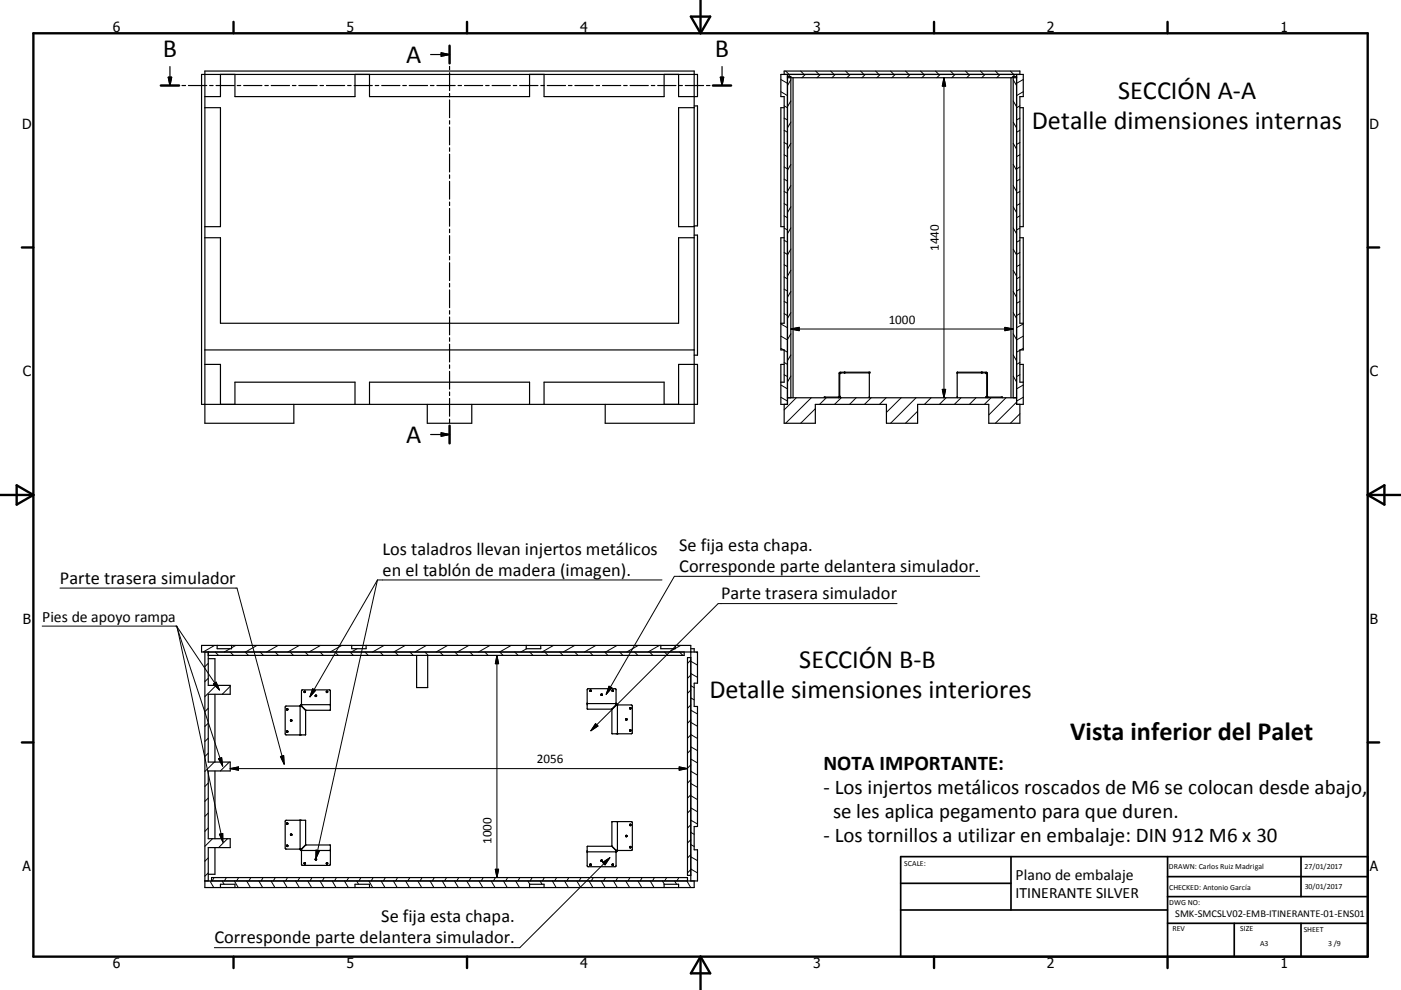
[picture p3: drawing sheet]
<svg xmlns="http://www.w3.org/2000/svg" width="420mm" height="297mm" viewBox="0 0 420 297" stroke-linecap="round" stroke-linejoin="round" font-family="sans-serif">
<g fill="none" stroke="#000" stroke-width=".36">
<path d="M51 20v5.7M129.1 16.4h5.7M132.3 15.9l2.5 .5-2.5 .5zM134.8 13.7v5.3M134.8 19.9v1.1M216.5 20v5.7M48.2 25.7h5.5M50.4 23.2h1.1l-.5 2.5zM54.6 25.7h1M56.5 25.7h5.5M61.4 32.3h4.7v35.7h-4.7M62.8 25.7h1.1"/>
<path d="M64.8 25.7h5.4M66.1 22.3v6.7h-4.7M70.4 22.3v6.7h36v-6.7M71.1 25.7h1.1M73.1 25.7h5.4M79.4 25.7h1M81.3 25.7h5.5M87.7 25.7h1M89.6 25.7h5.5M95.9 25.7h1.1M97.9 25.7h5.4M104.2 25.7h1.1"/>
<path d="M106.2 25.7h5.4M110.8 22.3v6.7h48v-6.7M112.5 25.7h1M114.4 25.7h5.5M120.8 25.7h1M122.7 25.7h5.5M129 25.7h1.1M131 25.7h5.5M134.8 21.8v5.4M134.8 28v1.1M134.8 30v5.3M134.8 36.2v1"/>
<path d="M134.8 38.1v5.4M137.3 25.7h1.1M139.3 25.7h5.4M145.6 25.7h1M147.5 25.7h5.5M153.9 25.7h1M155.8 25.7h5.5M162.1 25.7h1.1M163.1 22.3v6.7h36v-6.7M164.1 25.7h5.5M170.4 25.7h1.1M172.4 25.7h5.4"/>
<path d="M178.7 25.7h1M180.6 25.7h5.5M187 25.7h1M188.9 25.7h5.5M195.3 25.7h1M197.2 25.7h5.5M203.4 22.3v6.7h5.7v-6.7h-148.7v99h148.7v-12h-5.7v12M203.5 25.7h1.1M205.5 25.7h5.4M208.1 32.3h-4.7v35.7h4.7M208.1 31.8h1v36h-1M211.8 25.7h1"/>
<path d="M213.7 25.7h5.5M216 23.2h1l-.5 2.5zM235.1 22.3v-1h70.7v1M235.1 32.3h-1v35.7h1M236.1 22.3v99h-2v-12h1M236.1 23h1v96.3M236.1 23.3h68.7M237.8 23.3v96M303.1 23.3v96M304.8 22.3v99h2v-12h-1M304.8 23h-1v96.3M305.8 32.3h1v35.7h-1"/>
<path d="M134.8 44.3v1.1M134.8 46.3v5.3M134.8 52.5v1M134.8 54.4v5.3M61.4 71.3h4.7v25.7h137.3v-25.7h4.7M134.8 60.6v1.1M134.8 62.5v5.4M134.8 68.8v1M134.8 70.7v5.3M134.8 76.9v1.1M134.8 78.8v5.4M208.1 70.5h1v36.1h-1"/>
<path d="M235.1 71.3h-1v33.7h1v9.7h-1M305.8 71.3h1v33.7h-1v9.7h1M134.8 85v1.1M134.8 87v5.3M134.8 93.2v1M134.8 95.1v5.4M234.1 97h1v-68h-1v-6.7h72.7v6.7h-1v68h1M61.4 109.3h4.7v12M61.4 105h146.7M134.8 101.3v1.1M134.8 103.3v5.3M134.8 109.5v1"/>
<path d="M134.8 111.4v5.3M134.8 117.6v1.1M134.8 119.5v5.4M236.1 119.3h68.7M247.1 119.3v-.2l4.4-.1 .1-6.9 .4-.4h8.6v7.6M251.8 112.1v6.8M251.8 118.9l-.4 .4M251.8 118.9h.2v.4M252 111.9v.2h-.2M253.2 111.7v.2M260.6 111.9h-8.6l-.2 .2M287 119.3v-7.6h8.9l.2 7.3 4.4 .1v.2"/>
<path d="M287 111.9h8.6M294.4 111.7v.2M295.6 111.9v.2h.2M295.6 111.9l.2 .2M295.8 118.9h-.2v.4M295.8 112.1v6.8M295.8 118.9l.4 .4M70.4 121.3v-6.6h36v6.6M88.1 121.3v5.7h-26.7v-105.7h146.7v105.7h-26.7v-5.7M110.8 121.3v-6.6h48v6.6M128.1 121.3v5.7h13.3v-5.7M129.1 130.4h5.7"/>
<path d="M132.3 129.9l2.5 .5-2.5 .5zM134.8 125.8v1M134.8 127.7v5.3M163.1 121.3v-6.6h36v6.6M235.1 121.3v5.7h9.3v-5.7h21.4v5.7h9.3v-5.7h21.3v5.7h9.4v-5.7M61.4 195.6v70.7h146.7v-2M62.4 195.6v10h6.6v2.7h-6.6v20.3h6.6v2.7h-6.6v20.3h6.6v2.7h-6.6v10M62.4 197.6h2v8M65.1 193.6v1h4.3v-1M105.4 193.6v1h4.4v-1M124.9 196.6v9.7h3.3v-9.7M157.8 193.6v1h4.3v-1"/>
<path d="M198.1 193.6v1h4.4v-1M205.1 195.6v1h-142.7M207.1 194.6h1v1M207.1 197.3h-1v65.3h1M64.4 208.3v20.3M85.9 212.8l.2 .2M85.9 219.4h.4l-.2 .3M85.9 219.6l.2 .1M86 219.7h.1M86.1 212.6l-.2 .2M86.1 212.6l.2 .1M86.1 219.3l-.2 .3"/>
<path d="M86.3 212.7v.2M86.3 212.9l-.2 .1M87.1 216.2l.2 .2 .2-.2M87.1 216.2l.2-.3 .2 .3M87.2 216l-.1 .2M87.4 216l.1 .2M90 211.8h-4.2l-.3 .2v8.1l.2 .4 5.9-.1v-7.2l-1.2-1.3h-.4M90 211.8v8.7M90.4 211.6l-.2 .3M90.4 211.6h.1M90.5 207h8.4l.1 6-7.3 .1-1.3-1.3zM91.1 207.5l.2 .3"/>
<path d="M91.2 207.5l.1 .2M91.3 207.4l.3 .1-.3 .2M91.3 207.4l-.1 .1M91.3 207.4l-.2 .1M94.5 208.7l.2 .2M94.5 208.7l.2 .3M94.6 208.6l-.1 .1M94.6 208.6h.2M94.8 208.6h.1M94.9 208.6l-.1 .3M94.9 208.6l-.2 .4M97.8 207.7l.1 .1"/>
<path d="M97.9 207.7l.1 .1M97.9 207.4v.3M97.9 207.4h-.1M98 207.3l-.1 .1M98 207.3l.2 .2M98 207.3l.3 .2M98.2 207.7l-.2 .1M98.3 207.5l-.3 .3M99 213.1h-.1M99 211.4h-8.6l-.4 .4M176 211.1h8.7l.4 .4M176.1 206.7l8.4-.1 .2 .4-.1 4.5-1.3 1.3-7.2-.1z"/>
<path d="M176.9 207.1v.2M176.9 207.3l.1 .1M176.9 207.4h.3M177 207.4h.2M177.2 207l-.3 .1M177.2 207l.1 .2M177.3 207.2l-.1 .2M180.3 208.6h.1M180.6 208.3v.2M180.6 208.5l-.3 .1M180.6 208.3h-.4l.1 .3M183.4 212.7h.1"/>
<path d="M183.6 207.4h.2M183.8 207l-.3 .1 .1 .3M183.8 207l.1 .2M183.9 207.2l-.1 .2M184.6 211.3h.1M184.7 211.3l.2 .3M185.1 211.5h4.1l.4 .2v8.1l-.4 .3h-5.7M185.1 211.6h-.4l-1.2 1.2v7.3M185.1 211.5v8.6M188.8 212.4l.2 .3M189 219l-.2 .3M189 219l.2 .2"/>
<path d="M189 212.3l-.2 .1M189 212.3l.1 .1M189 212.3l.2 .1M189 218.9l.2 .3M189 218.9l-.2 .4M189.1 212.4l.1 .1M189.2 212.5l-.2 .2M189.2 219.2l-.4 .1M64.4 231.3v20.3M183.5 220.1h.1M64.4 254.3v8h-2M85.9 247.1l.2 .2 .2-.1"/>
<path d="M85.9 253.8l.2 .2M85.9 247.1l.2 .2M85.9 253.7v.1M86.1 253.6l.1 .3-.3-.1M86.1 253.6l-.2 .2M86.1 246.9l-.2 .2M86.1 246.9l.2 .1M86.1 253.5l-.1 .1M86.3 247v.2M87.1 250.4l.2 .2 .2-.2M87.3 250.2l-.2 .2M87.3 250.2l.2 .2"/>
<path d="M90 246.1v8.6M90 254.7l.4 .5h8.6M90.2 254.7l.2 .2M90.4 254.9h.1M90.4 254.7l1.3-1.2h7.3v5.9l-.3 .2h-8.1l-.2-.3zM91.1 259l.2 .2M91.2 259l.1 .2M91.4 258.8l-.2 .2M91.4 258.8l.2 .1M91.4 258.8l-.3 .2M91.6 258.9l-.3 .3M91.6 246.1h-5.8l-.3 .3v8.1l.3 .2h4.2"/>
<path d="M91.6 246.1v.1M91.6 253.4l-1.2 1.3h-.4M91.6 246.2v7.2M91.6 253.4h.1M94.6 258l.1-.4 .2 .2-.1 .2M94.6 258h.2M97.8 259l.1 .2M97.9 258.9l-.1 .1M97.9 258.9h.1M98 258.8l-.1 .1M98 258.8l.3 .2M98 258.8l-.2 .2"/>
<path d="M98 258.8l.2 .1M98.2 259l-.2 .2M98.3 259l-.4 .2M176.9 259.3v.2M176.9 259.5l.3 .1M177.2 259.2l-.3 .1M177.2 259.2l.1 .2M177.3 259.4l-.1 .2M180.2 258.1l.1 .3 .3-.1M180.2 258.1h.4M180.3 258l-.1 .1M180.5 258l.1 .1"/>
<path d="M180.6 258.1v.2M183.4 253.9h-7.3v6l8.4 .1 .2-.3-.1-4.5M183.4 253.9h.1M183.4 253.9l1.2 1.3M183.5 246.6l5.7-.1 .4 .2v8.1l-.2 .3h-4.7l-1.2-1.2zM183.8 259.2l-.3 .2 .3 .2M183.8 259.2l.1 .2M183.9 259.4l-.1 .2M184.6 255.4h.1M184.9 255.1v.1M184.9 255.2l-.2 .2M185.1 246.5l-.1 9-9 .1"/>
<path d="M188.8 247.5l.2 .2M188.9 247.7h.1M189 253.9l-.2 .4 .4-.1M189 254l-.2 .2M189 254h.1M189 253.9l.2 .3M189.1 254.1l.1 .1M189.2 247.5l-.2 .2M189.2 247.5l-.2-.2-.2 .3M61.4 264.3h147.7v-9.4h-1v-6.9h1v-36.1h-1v-6.9h1v-9.4h-148.7v-2h146.7v70.7M63.4 264.3v-1h142.7v1M66.1 266.3v-1h4.3v1"/>
<path d="M106.4 266.3v-1h4.4v1M158.8 266.3v-1h4.3v1M199.1 266.3v-1h4.3v1"/>
<circle cx="187.8" cy="215.8" r=".2"/>
<circle cx="187.8" cy="250.8" r=".21"/>
</g>
<g fill="#000">
<circle cx="260.6" cy="111.7" r=".18"/>
<circle cx="260.6" cy="111.9" r=".18"/>
</g>
<g fill="none" stroke="#000" stroke-width=".71">
<path d="M10 10h400v277h-400zM70 6.6v3.4M134.8 13.7v5.3M140 6.6v3.4M207.1 5h5.8l-2.9 5zM210 0v10M280 6.6v3.4M350 6.6v3.4M48.2 25.7h5.5M213.7 25.7h5.5M6.6 74.2h3.4M410 74.2h3.5"/>
<path d="M134.8 127.7v5.3M0 148.5h10M5 145.6l5 2.9-5 2.9zM410 148.5h10.1M410 148.5l5.1-2.9v5.8zM6.6 222.7h3.4M410 222.7h3.5M70 287v3.4M140 287v3.4M210 287v10M210 287l2.9 5h-5.8zM280 287v3.4"/>
<path d="M350 287v3.4"/>
</g>
<path d="M270 257h140v30h-140zM303.1 257v16M350 257v30M390.1 257v12M270 265h33.1M270 273h80M350 277h60M350 269h60M350 263h60M370 277v10M390.1 277v10" fill="none" stroke="#000" stroke-width=".51"/>
<path d="M132.3 15.9l2.5 .5-2.5 .5zM50.4 23.2h1.1l-.5 2.5zM216 23.2h1l-.5 2.5zM132.3 129.9l2.5 .5-2.5 .5z" fill="#000" stroke="#000" stroke-width=".36"/>
<g fill="none" stroke="#000" stroke-width=".3">
<path d="M234.1 27.5l2 1.2M234.1 23.9l2 1.1M235.1 39.1l1 .6M235.1 35.4l1 .6M235.1 31.8l1 .5M235.6 21.3l1 1M237 22.3l-.9 .9M237.1 23.9l-1 1.8M237.1 30.3l-1 1.7M237.1 36.6l-1 1.8M240.1 21.3l.9 1M241.4 22.3l-1 1"/>
<path d="M244.5 21.3l1 1M245.9 22.3l-1 1M249 21.3l1 1M250.4 22.3l-1 1M253.5 21.3l1 1M254.9 22.3l-1 1M258 21.3l1 1M259.4 22.3l-1 1M262.5 21.3l1 1M263.9 22.3l-1 1M267 21.3l1 1M268.4 22.3l-1 1"/>
<path d="M271.5 21.3l1 1M272.9 22.3l-1 1M276 21.3l1 1M277.4 22.3l-1 1M280.5 21.3l1 1M281.9 22.3l-1.1 1M283 23.3v96M283 23.3l.5 2.5h-1zM285 21.3l1 1M286.4 22.3l-1.1 1M289.5 21.3l.9 1M290.8 22.3l-1 1"/>
<path d="M293.9 21.3l1 1M295.3 22.3l-1 1M298.4 21.3l1 1M299.8 22.3l-1 1M302.9 21.3l1 1M303.8 36.6l1 1.8M303.8 30.3l1 1.7M303.8 23.9l1 1.8M304.3 22.3l-1 1M305.8 39.1l-1 .6M305.8 35.4l-1 .6M305.8 31.8l-1 .5"/>
<path d="M306.8 27.5l-2 1.2M306.8 23.9l-2 1.1M235.1 57.4l1 .6M235.1 53.7l1 .6M235.1 50.1l1 .6M235.1 46.4l1 .6M235.1 42.8l1 .5M237.1 43l-1 1.7M237.1 49.3l-1 1.8M237.1 55.7l-1 1.7M303.8 55.7l1 1.7M303.8 49.3l1 1.8"/>
<path d="M303.8 43l1 1.7M305.8 57.4l-1 .6M305.8 53.7l-1 .6M305.8 50.1l-1 .6M305.8 46.4l-1 .6M305.8 42.8l-1 .5M235.1 79.4l1 .6M235.1 75.7l1 .6M235.1 72.1l1 .6M235.1 68.4l1 .6M235.1 64.7l1 .6M235.1 61.1l1 .6"/>
<path d="M237.1 62l-1 1.8M237.1 68.4l-1 1.7M237.1 74.7l-1 1.8M303.8 74.7l1 1.8M303.8 68.4l1 1.7M303.8 62l1 1.8M305.8 79.4l-1 .6M305.8 75.7l-1 .6M305.8 72.1l-1 .6M305.8 68.4l-1 .6M305.8 64.7l-1 .6M305.8 61.1l-1 .6"/>
<path d="M234.1 97.2l2 1.1M235.1 94.1l1 .6M235.1 90.4l1 .6M235.1 86.7l1 .6M235.1 83.1l1 .6M237.1 81.1l-1 1.7M237.1 87.4l-1 1.8M237.1 93.8l-1 1.7M237.1 98.7h66.7M237.1 98.7l2.5-.5v1zM301.3 98.2l2.5 .5-2.5 .5zM303.8 93.8l1 1.7"/>
<path d="M303.8 87.4l1 1.8M303.8 81.1l1 1.7M305.8 94.1l-1 .6M305.8 90.4l-1 .6M305.8 86.7l-1 .6M305.8 83.1l-1 .6M306.8 97.2l-2 1.1M234.1 119.2l2 1.1M234.1 115.5l2 1.2M234.1 104.5l.8 .5M234.1 100.8l2 1.2M235.1 112.4l1 .6"/>
<path d="M235.1 108.7l1 .6M235.1 105.1l1 .6M237.1 100.1l-1 1.8M237.1 106.5l-1 1.7M237.1 112.8l-1 1.8M237.1 119.2l-.1 .1M238.7 119.3l-3.6 3.7M243.2 119.3l-7.6 7.7M247.7 119.3l-2 2M252.2 119.3l-2 2M256.7 119.3l-2 2M261.2 119.3l-2 2"/>
<path d="M265.7 119.3l-2 2M270.2 119.3l-4.4 4.4M274.6 119.3l-7.6 7.7M279.1 119.3l-1.9 2M282.5 116.8h1l-.5 2.5zM283.6 119.3l-2 2M288.1 119.3l-2 2M292.6 119.3l-2 2M297.1 119.3l-2 2M301.6 119.3l-5.2 5.2M303.8 119.2v.1M303.8 112.8l1 1.8"/>
<path d="M303.8 106.5l1 1.7M303.8 100.1l1 1.8M305.8 112.4l-1 .6M305.8 108.7l-1 .6M305.8 105.1l-1 .6M306.8 119.2l-2 1.1M306.8 115.5l-2 1.2M306.8 104.5l-.9 .5M306.8 100.8l-2 1.2M244.4 122.6l-4.3 4.4M275.1 123.4l-3.6 3.6M304.8 120.7l-6.4 6.3"/>
<path d="M305.8 124.1l-2.9 2.9M18 176.4h53.1l14.1 52.8M113.2 174l-20.3 35.1M113.2 174h85.3M113.2 174l-18.5 83.6M293.7 172.9h-91.5l-20.4 35.4M12.6 187.8h40.3M52.9 187.8l12.9 19.2M52.9 187.8l13.9 42M53 187.8l13.8 64.8M62.4 199l-1 1M64.3 193.6l-3.4 2"/>
<path d="M64.5 195.6l1 1M69 194.6l-1.8 1M69 195.6l1 1M70.7 193.6l-1.3 .7M73.5 195.6l1 1M77 193.6l-3.4 2M78 195.6l1 1M82.5 195.6l1 1M83.4 193.6l-3.5 2M87 195.6l1 1M89.7 193.6l-3.4 2M91.4 195.6l1.1 1"/>
<path d="M95.9 195.6l1 1M96.1 193.6l-3.5 2M100.4 195.6l1 1M102.4 193.6l-3.4 2M104.9 195.6l1 1M107.1 194.6l-1.8 1M109.4 195.6l1 1M113.9 195.6l1 1M115.1 193.6l-3.4 2M118.4 195.6l1 1M121.5 193.6l-3.5 2M122.9 195.6l1 1"/>
<path d="M127.4 195.6l1 1M127.8 193.6l-3.4 2M131.9 195.6l1 1M134.2 193.6l-3.5 2M136.4 195.6l1 1M140.6 193.6l-3.5 2M140.9 195.6l.9 1M145.4 195.6l.9 1M146.9 193.6l-3.5 2M149 196.6v66.7M149 196.6l.5 2.5h-1zM153.3 193.6l-3.5 2 1 1"/>
<path d="M154.3 195.6l1 1M157.9 194.6l-1.8 1M158.8 195.6l1 1M163.3 195.6l1 1M166 193.6l-3.5 2M167.8 195.6l1 1M172.3 195.6l1 1M172.3 193.6l-3.5 2M176.8 195.6l1 1M178.7 193.6l-3.5 2M181.3 195.6l1 1M185 193.6l-3.4 2"/>
<path d="M185.8 195.6l1 1M190.2 195.6l1.1 1M191.4 193.6l-3.5 2M194.7 195.6l1 1M197.7 193.6l-3.4 2M199.2 195.6l1 1M202.3 194.6l-1.7 1M203.7 195.6l1 1M204.1 193.6l-1.6 .9M207.1 198l-1 1M207.1 195.5l-.1 .1M207.1 198.4l2 1.1"/>
<path d="M208.7 195.6l.4 .3M268.9 181.1h-53.6l-38.1 38.1M62.4 217l-1 1M62.4 212.5l-1 1M62.4 203.5l-1 1M64 205.2l.8-.5 1 2.3zM64.8 205.6l-3.4 3.4M69 205.9l-2.4 2.4M93.7 206.6l.9 .5-1.7 2zM178.6 217.1l.7 .7-2.1 1.4zM182.6 205.9l.9 .5-1.7 1.9zM207.1 216l-1 1"/>
<path d="M207.1 211.5l-1 1M207.1 207l-1 1M207.1 202.5l-1 1M207.1 216.7l2 1.2M207.1 213.1l2 1.1M207.1 209.4l1 .6M207.1 205.7l1 .6M207.1 202.1l2 1.1M62.4 239.4l-1 1M62.4 234.9l-1 1.1M62.4 226l-1 1M62.4 221.5l-1 1"/>
<path d="M64.3 228.6l-2.9 2.9M65.5 227.6l1-.3 .3 2.5zM68.7 228.6l-2.6 2.7M69 230.6h137.1M69 230.6l2.5-.5v1zM84.1 227l.9-.3 .2 2.5zM203.6 230.1l2.5 .5-2.5 .5zM207.1 238.4l-1 1.1M207.1 233.9l-1 1.1M207.1 229.5l-1 1M207.1 225l-1 1M207.1 220.5l-1 1"/>
<path d="M207.1 238.7l2 1.2M207.1 235.1l2 1.1M207.1 231.4l2 1.1M207.1 227.7l2 1.2M207.1 224.1l2 1.1M207.1 220.4l2 1.1M62.4 257.4l-1 1M62.4 248.4l-1 1M62.4 243.9l-1 1M63.7 251.6l-2.3 2.3M65.8 250.3l1-.3v2.6zM68.2 251.6l-2.7 2.7"/>
<path d="M94.7 255.1l1 .2-1 2.3zM180.7 258.8l2.1-1.5-1.4 2.2zM182.8 257.3l-27 27h-91.5M207.1 256.4l-1 1M207.1 251.9l-1 1M207.1 247.4l-1 1M207.1 242.9l-1 1M207.1 257.1l2 1.1M207.1 253.4l1 .6M207.1 249.7l1 .6M207.1 246.1l2 1.1M207.1 242.4l2 1.1"/>
<path d="M62.4 261.9l-1 1M62.9 264.3l1.2 2M64.2 263.3l-.6 1M66.6 264.3l.6 1M67.9 263.3l-.6 1M70.3 264.3l1.1 2M71.5 263.3l-.6 1M73.9 264.3l1.2 2M75.2 263.3l-.6 1M77.6 264.3l1.1 2M78.9 263.3l-.6 1M81.3 264.3l1.1 2"/>
<path d="M82.5 263.3l-.6 1M84.9 264.3l1.2 2M86.2 263.3l-.6 1M88.6 264.3l1.1 2M89.9 263.3l-.6 1M92.3 264.3l1.1 2M93.5 263.3l-.6 1M95.9 264.3l1.2 2M97.2 263.3l-.6 1M99.6 264.3l1.1 2M100.9 263.3l-.6 1M103.3 264.3l1.1 2"/>
<path d="M104.5 263.3l-.6 1M106.9 264.3l.6 1M108.2 263.3l-.6 1M110.6 264.3l1.1 2M111.9 263.3l-.6 1M114.3 264.3l1.1 2M115.5 263.3l-.6 1M117.9 264.3l1.2 2M119.2 263.3l-.6 1M121.6 264.3l1.1 2M122.9 263.3l-.6 1M125.3 264.3l1.1 2"/>
<path d="M126.5 263.3l-.6 1M128.9 264.3l1.2 2M130.2 263.3l-.6 1M132.6 264.3l1.1 2M133.9 263.3l-.6 1M136.3 264.3l1.1 2M137.5 263.3l-.6 1M139.9 264.3l1.2 2M141.2 263.3l-.6 1M143.6 264.3l1.1 2M144.9 263.3l-.6 1M147.3 264.3l1.1 2"/>
<path d="M148.5 260.8h1l-.5 2.5zM148.5 263.3l-.6 1M150.9 264.3l1.2 2M152.2 263.3l-.6 1M154.6 264.3l1.1 2M155.9 263.3l-.6 1M158.3 264.3l.5 1M159.5 263.3l-.6 1M161.9 264.3l.6 1M163.2 263.3l-.6 1M165.6 264.3l1.1 2M166.9 263.3l-.6 1"/>
<path d="M169.3 264.3l1.1 2M170.5 263.3l-.6 1M172.9 264.3l1.2 2M174.2 263.3l-.6 1M176.6 264.3l1.2 2M177.9 263.3l-.6 1M180.3 264.3l1.1 2M181.5 263.3l-.6 1M183.9 264.3l1.2 2M185.2 263.3l-.6 1M187.6 264.3l1.2 2M188.9 263.3l-.6 1"/>
<path d="M191.3 264.3l1.1 2M192.5 263.3l-.6 1M194.9 264.3l1.2 2M196.2 263.3l-.6 1M198.6 264.3l.6 1M199.9 263.3l-.6 1M202.3 264.3l.5 1M203.5 263.3l-.6 1M205.9 264.3l1.2 2M207.1 260.9l-1 1M207.1 260.7l2 1.2"/>
</g>
<g fill="#000" stroke="#000" stroke-width=".3">
<path d="M283 23.3l.5 2.5h-1zM237.1 98.7l2.5-.5v1zM301.3 98.2l2.5 .5-2.5 .5zM282.5 116.8h1l-.5 2.5zM149 196.6l.5 2.5h-1zM64 205.2l.8-.5 1 2.3zM93.7 206.6l.9 .5-1.7 2zM178.6 217.1l.7 .7-2.1 1.4zM182.6 205.9l.9 .5-1.7 1.9zM65.5 227.6l1-.3 .3 2.5zM69 230.6l2.5-.5v1zM84.1 227l.9-.3 .2 2.5z"/>
<path d="M203.6 230.1l2.5 .5-2.5 .5zM65.8 250.3l1-.3v2.6zM94.7 255.1l1 .2-1 2.3zM180.7 258.8l2.1-1.5-1.4 2.2zM148.5 260.8h1l-.5 2.5z"/>
</g>
<g font-size="7.9">
<text x="48.9" y="17.2">B</text>
<text x="214.3" y="17.2">B</text>
<text x="121.8" y="18.9">A</text>
<text x="335.2" y="29.7">SECCIÓN A-A</text>
<text x="309.4" y="38.8">Detalle dimensiones internas</text>
<text x="121.8" y="132.8">A</text>
<text x="239.6" y="200.4">SECCIÓN B-B</text>
<text x="212.7" y="209.5">Detalle simensiones interiores</text>
<text x="320.8" y="221.9">Vista inferior del Palet</text>
</g>
<g font-size="6.3">
<text x="246.9" y="231.1">NOTA IMPORTANTE:</text>
<text x="246.9" y="238.3">- Los injertos metálicos roscados de M6 se colocan desde abajo,</text>
<text x="249.8" y="245.4">se les aplica pegamento para que duren.</text>
<text x="246.9" y="252.6">- Los tornillos a utilizar en embalaje: DIN 912 M6 x 30</text>
</g>
<g font-size="5.5">
<text x="114.6" y="166.4">Los taladros llevan injertos metálicos</text>
<text x="203.6" y="165.4">Se fija esta chapa.</text>
<text x="114.6" y="172.7">en el tablón de madera (imagen).</text>
<text x="203.6" y="171.6">Corresponde parte delantera simulador.</text>
<text x="17.9" y="175.2">Parte trasera simulador</text>
<text x="216.2" y="179.8">Parte trasera simulador</text>
<text x="114.3" y="276.7">Se fija esta chapa.</text>
<text x="64.3" y="283">Corresponde parte delantera simulador.</text>
</g>
<g font-size="4.7">
<text x="12.6" y="186.7">Pies de apoyo rampa</text>
<text x="304.5" y="263.9">Plano de embalaje</text>
<text x="304.5" y="269.3">ITINERANTE SILVER</text>
</g>
<g font-size="4.2">
<text x="33.9" y="9.6">6</text>
<text x="103.9" y="9.6">5</text>
<text x="173.9" y="9.6">4</text>
<text x="243.8" y="9.6">3</text>
<text x="313.9" y="9.6">2</text>
<text x="383.9" y="9.6">1</text>
<text x="6.7" y="38.7">D</text>
<text x="410.5" y="38.7">D</text>
<text x="6.9" y="112.9">C</text>
<text x="410.7" y="112.9">C</text>
<text x="6.9" y="187.1">B</text>
<text x="410.7" y="187.1">B</text>
<text x="6.8" y="261.4">A</text>
<text x="410.7" y="261.4">A</text>
<text x="33.9" y="290.4">6</text>
<text x="103.9" y="290.4">5</text>
<text x="173.9" y="290.4">4</text>
<text x="243.8" y="290.4">3</text>
<text x="313.9" y="290.4">2</text>
<text x="383.9" y="290.4">1</text>
</g>
<g font-size="3.9">
<text x="281.4" y="75.4" transform="rotate(-90 281.4 75.4)">1440</text>
<text x="266.4" y="97.2">1000</text>
<text x="161" y="229">2056</text>
<text x="147.4" y="253.2" transform="rotate(-90 147.4 253.2)">1000</text>
</g>
<text font-size="3.1" x="352.3" y="275.3">SMK-SMCSLV02-EMB-ITINERANTE-01-ENS01</text>
<g font-size="2.4">
<text x="271.1" y="259.7">SCALE:</text>
<text x="350.4" y="260.8">DRAWN: Carlos Ruiz Madrigal</text>
<text x="391.1" y="260.6">27/01/2017</text>
<text x="350.5" y="267">CHECKED: Antonio García</text>
<text x="391.2" y="266.7">30/01/2017</text>
<text x="350.5" y="271.4">DWG NO:</text>
<text x="351.5" y="279.3">REV</text>
<text x="371.9" y="279.4">SIZE</text>
<text x="390.9" y="279.6">SHEET</text>
<text x="377.8" y="283.9">A3</text>
<text x="398.2" y="283.8">3 /9</text>
</g>
</svg>
